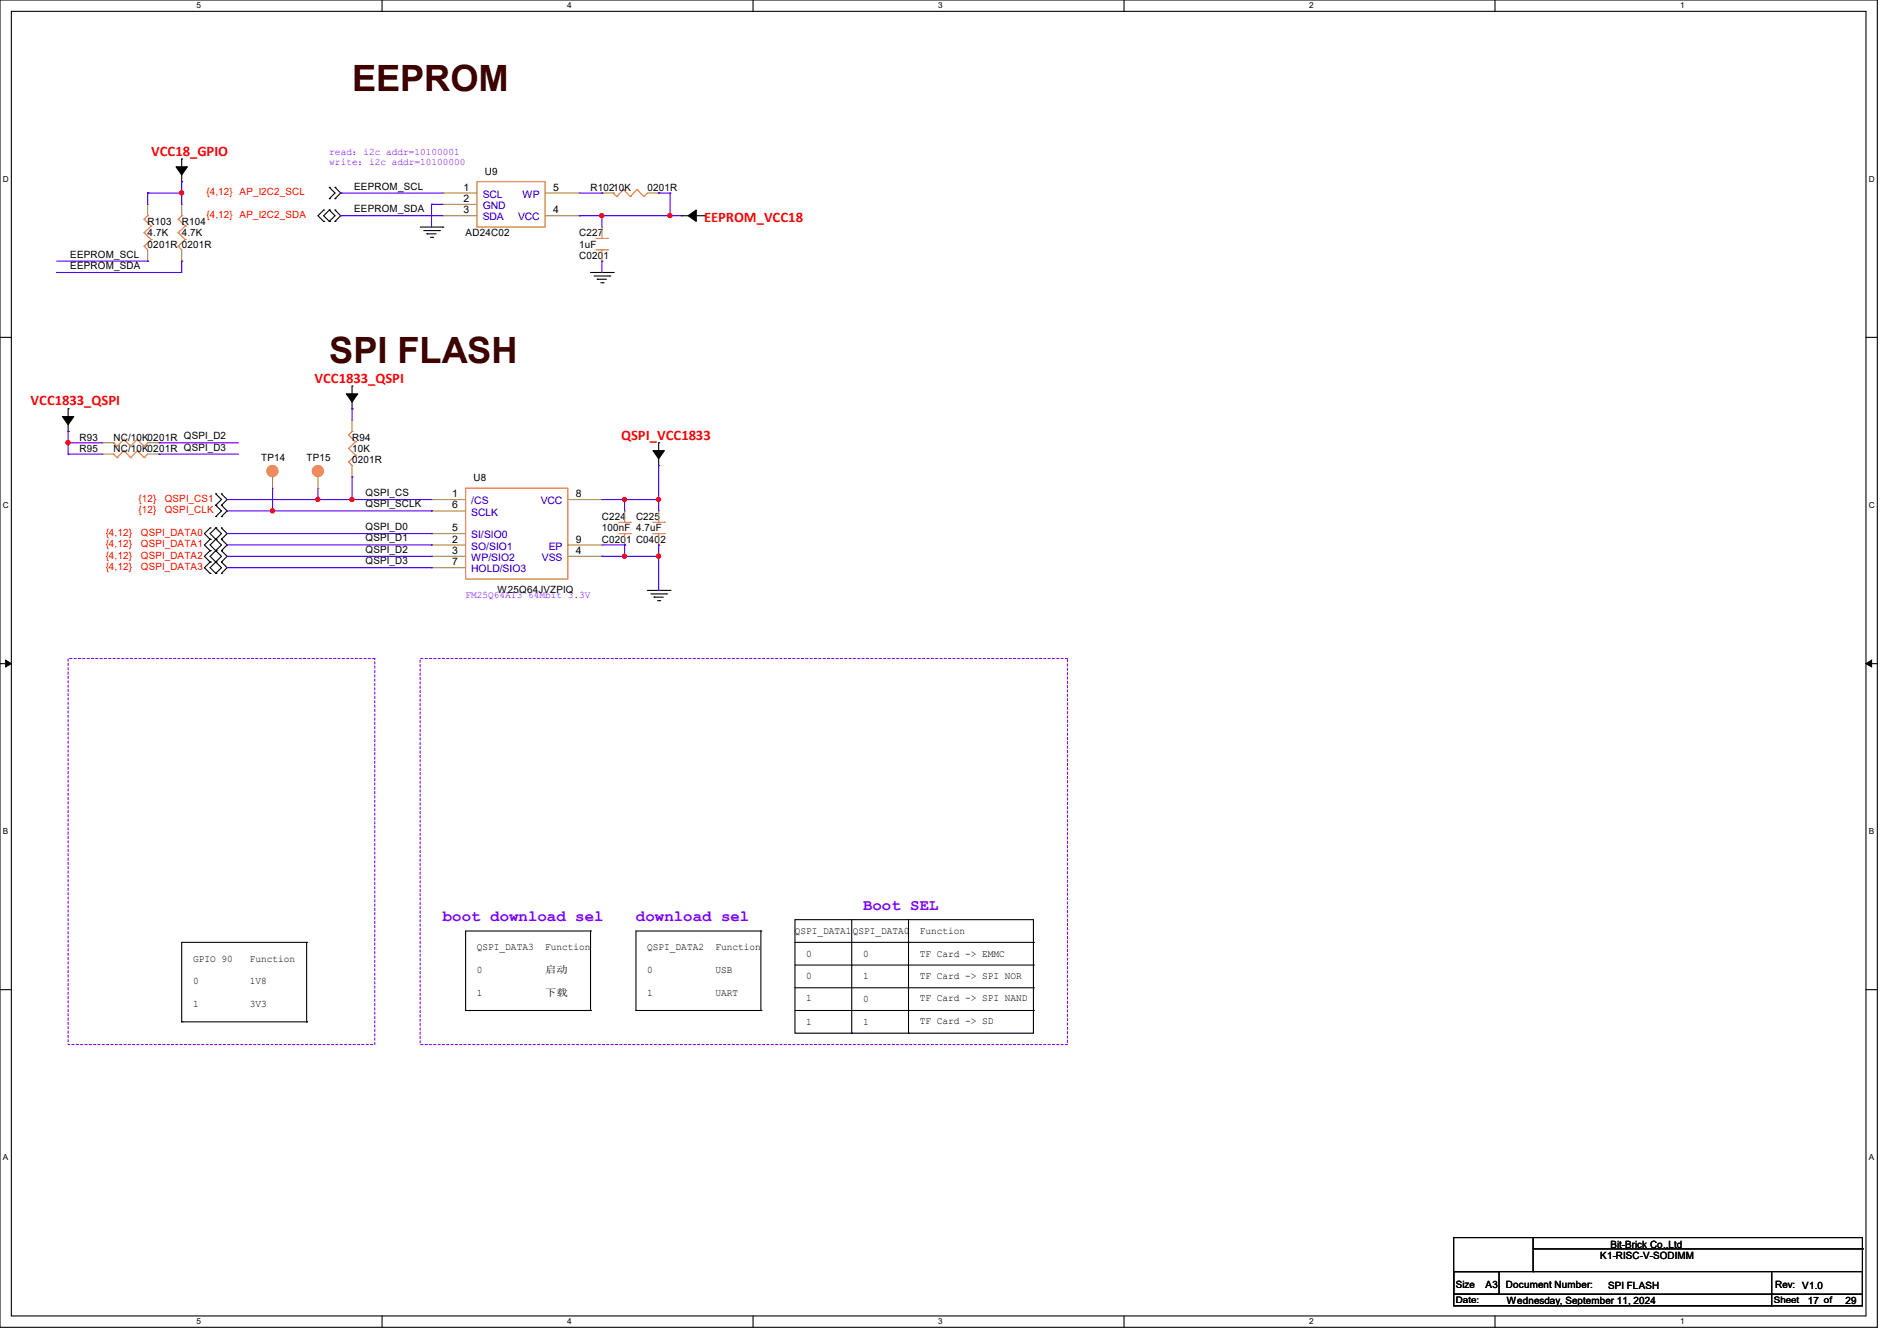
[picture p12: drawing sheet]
<svg xmlns="http://www.w3.org/2000/svg" width="297mm" height="210mm" viewBox="0 0 297 210" stroke-linecap="round" stroke-linejoin="round" font-family="sans-serif">
<path d="M0 0h293.9v207.9h-293.9zM1.8 1.8h290.3v204.3h-290.3z" fill="none" stroke="#000" stroke-width=".17"/>
<g fill="#fff">
<path d="M30.8 .2h.7v1.4h-.7z"/>
<path d="M30.8 206.2h.7v1.4h-.7z"/>
</g>
<path d="M59.8 0v1.8M59.8 206.1v1.8" fill="none" stroke="#000" stroke-width=".17"/>
<g fill="#fff">
<path d="M88.8 .2h.7v1.4h-.7z"/>
<path d="M88.8 206.2h.7v1.4h-.7z"/>
</g>
<path d="M117.9 0v1.8M117.9 206.1v1.8" fill="none" stroke="#000" stroke-width=".17"/>
<g fill="#fff">
<path d="M146.9 .2h.7v1.4h-.7z"/>
<path d="M146.9 206.2h.7v1.4h-.7z"/>
</g>
<path d="M176 0v1.8M176 206.1v1.8" fill="none" stroke="#000" stroke-width=".17"/>
<g fill="#fff">
<path d="M205 .2h.7v1.4h-.7z"/>
<path d="M205 206.2h.7v1.4h-.7z"/>
</g>
<path d="M234.1 0v1.8M234.1 206.1v1.8" fill="none" stroke="#000" stroke-width=".17"/>
<g fill="#fff">
<path d="M263.1 .2h.6v1.4h-.6z"/>
<path d="M263.1 206.2h.6v1.4h-.6z"/>
<path d="M.5 27.3h.9v1.4h-.9z"/>
<path d="M292.6 27.3h.9v1.4h-.9z"/>
<path d="M.5 78.4h.9v1.4h-.9z"/>
<path d="M292.6 78.4h.9v1.4h-.9z"/>
</g>
<path d="M0 52.8h1.8M292.1 52.8h1.8" fill="none" stroke="#000" stroke-width=".17"/>
<g fill="#fff">
<path d="M.5 129.5h.8v1.4h-.8z"/>
<path d="M292.6 129.5h.8v1.4h-.8z"/>
</g>
<path d="M0 103.9h1.8M292.1 103.9h1.8" fill="none" stroke="#000" stroke-width=".17"/>
<path d="M.9 103.4l.9 .5-.9 .5zM292.1 103.9l.9-.5v1z" fill="#000" stroke="#000" stroke-width=".16"/>
<g fill="#fff">
<path d="M.5 180.5h.8v1.4h-.8z"/>
<path d="M292.6 180.5h.8v1.4h-.8z"/>
</g>
<g fill="none" stroke="#000" stroke-width=".17">
<path d="M28.4 28.4h.1M28.4 24.9h.1M28.4 24.9v1.9M28.4 27.2v1.2M50.7 34.7h.1M50.7 32.9h.1M50.7 32.9l-.9 .9 .9 .9M51.6 29.3h.1M51.6 31.1h.1M51.6 34.7h.1M51.6 32.9h.1M51.6 29.3l.9 .9-.9 .9"/>
<path d="M51.6 32.9l-.9 .9 .9 .9M51.6 32.9l.9 .9-.9 .9M52.5 31.1h.1M52.5 29.3h.1M52.5 34.7h.1M52.5 32.9h.1M52.5 29.3l.8 .9-.8 .9M52.5 32.9l.8 .9-.8 .9M65.8 35.6h3.5M66.3 36.1h2.5M66.8 36.6h.1M66.8 36.6h1.5"/>
<path d="M67.4 37.2h.3M67.7 37.2h.1M68.8 36.1h.1M69.3 35.6h.1M106.7 33.8h.1M106.7 33.8h1.2M108.3 33.8h1.9M110.2 33.8h.1M92.5 42.7h3.5M93 43.2h2.5M93.5 43.7h.1M93.5 43.7h1.5"/>
<path d="M94.1 44.3h.3M94.4 44.3h.1M95.5 43.2h.1M96 42.7h.1M10.7 67.6h.1M10.7 64h.1M10.7 64v2M10.7 66.3v1.3M33.8 77.3h.1M33.8 79.1h.1M33.8 77.3l.9 .9-.9 .9M33.8 79.1l.9 .9-.9 .9"/>
<path d="M34.7 79.1h.1M34.7 77.3h.1M34.7 77.3l.9 .9-.9 .9M34.7 79.1l.9 .9-.9 .9M55.1 64h.1M55.1 60.5h.1M55.1 60.5v1.9M55.1 62.8v1.2M103.1 72.9h.1M103.1 69.3h.1M103.1 69.3v2M103.1 71.7v1.2"/>
<path d="M32.9 82.7h.1M32.9 84.5h.1M32.9 86.2h.1M32.9 88h.1M32.9 89.8h.1M32.9 82.7l-.9 .9 .9 .9M32.9 86.2l-.9 .9 .9 .9M32.9 84.5l-.9 .8 .9 .9M32.9 88l-.9 .9 .9 .9M33.8 80.9h.1M33.8 82.7h.1M33.8 84.5h.1"/>
<path d="M33.8 86.2h.1M33.8 88h.1M33.8 89.8h.1M33.8 82.7l-.9 .9 1.8 1.7-1.8 1.8 1.8 1.8-.9 .9M33.8 82.7l.9 .9-1.8 1.7 1.8 1.8-1.8 1.8 .9 .9M34.7 80.9h.1M34.7 82.7h.1M34.7 84.5h.1M34.7 86.2h.1M34.7 88h.1M34.7 89.8h.1M34.7 82.7l.9 .9-.9 .9"/>
<path d="M34.7 88l.9 .9-.9 .9M34.7 84.5l.9 .8-.9 .9M34.7 86.2l.9 .9-.9 .9M101.3 92.5h3.6M101.9 93h2.5M102.4 93.5h.1M102.4 93.5h1.4M103 94.1h.3M103.3 94.1h.1M104.4 93h.1M104.9 92.5h.1M0 155h1.8"/>
<path d="M48 147.6h.1M48 147.6h-19.6v12.4M48 147.6v12.4M72.9 158.2h.1M72.9 158.2h19.6M92.5 145.8h.1M92.5 158.2h.1M92.5 145.8h-19.6v12.4M92.5 145.8v12.4M99.6 158.2h.1M99.6 158.2h19.5M119.1 145.8h.1"/>
<path d="M119.1 158.2h.1M119.1 145.8h-19.5v12.4M119.1 145.8v12.4M124.5 144h37.3v17.8h-37.3zM124.5 147.6h37.3M124.5 151.1h37.3M124.5 154.7h37.3M124.5 158.2h37.3M133.3 144v17.8M142.2 144v17.8M161.8 147.6h.1M161.8 151.1h.1"/>
<path d="M161.8 154.7h.1M161.8 158.2h.1M292.1 155h1.8M28.4 160h.1M28.4 160h19.6M48 160h.1M133.3 161.8h.1M142.2 161.8h.1M227.6 199.1h7.1v3.6h-7.1zM227.6 199.1h49.8v3.6h-49.8zM227.6 193.8h64v10.7h-64zM240 199.1h.1"/>
<path d="M240 195.6h51.6M240 193.8v5.3M277.4 199.1h14.2v3.6h-14.2zM291.6 195.6h.1M227.6 202.7h49.8v1.8h-49.8zM277.4 202.7h14.2v1.8h-14.2z"/>
</g>
<path d="M10.7 103.1h48v60.5h-48zM65.8 103.1h101.3v60.5h-101.3z" fill="none" stroke="#8000ff" stroke-width=".17" stroke-dasharray=".3 .3"/>
<g fill="#000" stroke="#000" stroke-width=".17">
<path d="M27.6 26.1h1.7l-.9 1.3z" fill-rule="evenodd"/>
<path d="M107.7 33.8l1.3-.9v1.8z" fill-rule="evenodd"/>
<path d="M9.8 65.2h1.8l-.9 1.3z" fill-rule="evenodd"/>
<path d="M54.2 61.7h1.8l-.9 1.2z" fill-rule="evenodd"/>
<path d="M102.2 70.6h1.8l-.9 1.2z" fill-rule="evenodd"/>
</g>
<g fill="none" stroke="#cc8006" stroke-width=".17">
<path d="M22.6 38.6h.1M22.6 36.4h.1M22.6 34.3h.1M22.6 38.6l.5 .5M22.6 36.4l1.1 1.1M22.6 34.3l1.1 1.1M23.1 33.8h.1M23.1 33.8l-.5 .5M23.7 37.5h.1M23.7 35.4h.1M23.7 37.5l-1.1 1.1M23.7 35.4l-1.1 1"/>
<path d="M27.9 38.6h.1M27.9 36.4h.1M27.9 34.3h.1M27.9 38.6l.5 .5M27.9 36.4l1.1 1.1M27.9 34.3l1.1 1.1M28.4 33.8h.1M28.4 33.8l-.5 .5M29 37.5h.1M29 35.4h.1M29 37.5l-1.1 1.1M29 35.4l-1.1 1"/>
<path d="M74.7 28.4h10.6v7.2h-10.6zM93.3 37.3h1.8M93.3 39.1h1.8M95.1 37.3h.1M95.1 39.1h.1M96 30.2h.1M96 30.2l.6 .6M96.6 30.8h.1M97.6 29.7h.1M97.6 29.7l1.1 1.1M97.6 29.7l-1 1.1M98.7 30.8h.1"/>
<path d="M99.7 29.7h.1M99.7 29.7l1.1 1.1M99.7 29.7l-1 1.1M100.8 30.8h.1M101.3 30.2l-.5 .6M17.8 71.1h.1M17.8 69.3h.1M17.8 71.1l.5 .6M17.8 69.3l.5 .6M18.3 71.7h.1M18.3 69.9h.1M19.4 70.6h.1"/>
<path d="M19.4 68.8h.1M19.4 70.6l1 1.1M19.4 70.6l-1.1 1.1M19.4 68.8l1 1.1M19.4 68.8l-1.1 1.1M20.4 71.7h.1M20.4 69.9h.1M21.5 70.6h.1M21.5 68.8h.1M21.5 70.6l1.1 1.1M21.5 70.6l-1.1 1.1M21.5 68.8l1.1 1.1"/>
<path d="M21.5 68.8l-1.1 1.1M22.6 71.7h.1M22.6 69.9h.1M23.1 71.1l-.5 .6M23.1 69.3l-.5 .6M54.6 72.3h.1M54.6 70.2h.1M54.6 68.1h.1M54.6 72.3l.5 .6M54.6 70.2l1.1 1.1M54.6 68.1l1.1 1.1M55.1 67.6h.1"/>
<path d="M55.1 67.6l-.5 .5M55.7 71.3h.1M55.7 69.2h.1M55.7 71.3l-1.1 1M55.7 69.2l-1.1 1M72.9 76.5h16v14.2h-16zM96.9 81.8h1.8M96.9 83.6h1.8M98.7 81.8h.1M98.7 83.6h.1M102.2 81.8h1.8M102.2 83.6h1.8"/>
<path d="M104 81.8h.1M104 83.6h.1"/>
</g>
<g fill="none" stroke="#a84" stroke-width=".17">
<path d="M23.1 32h.1M23.1 32v1.8M23.1 39.1v1.8M28.4 32h.1M28.4 32v1.8M28.4 39.1v1.8M69.3 32h.1M69.3 33.8h.1M69.3 30.2h.1M69.3 32h5.4M69.3 33.8h5.4M69.3 30.2h5.4"/>
<path d="M85.3 33.8h5.4M85.3 30.2h5.4M90.7 30.2h.1M90.7 33.8h.1M94.2 35.6h.1M94.2 30.2h.1M94.2 35.6v1.7M94.2 39.1v1.8M94.2 30.2h1.8M101.3 30.2h1.8M103.1 30.2h.1M23.1 40.9h.1"/>
<path d="M28.4 40.9h.1M94.2 40.9h.1M16 71.1h.1M16 69.3h.1M16 71.1h1.8M16 69.3h1.8M23.1 71.1h1.8M23.1 69.3h1.8M24.9 71.1h.1M24.9 69.3h.1M42.7 76.5h.1M42.7 74.7v1.8"/>
<path d="M49.8 76.5h.1M49.8 74.7v1.8M55.1 74.7h.1M55.1 65.8h.1M55.1 65.8v1.8M55.1 72.9v1.8M67.6 78.2h.1M67.6 78.2h5.3M88.9 78.2h5.3M94.2 78.2h.1M67.6 80h.1M67.6 83.6h.1"/>
<path d="M67.6 85.3h.1M67.6 87.1h.1M67.6 88.9h.1M67.6 80h5.3M67.6 83.6h5.3M67.6 85.3h5.3M67.6 87.1h5.3M67.6 88.9h5.3M88.9 85.3h5.3M88.9 87.1h5.3M94.2 87.1h.1M94.2 85.3h.1"/>
<path d="M97.8 80h.1M97.8 85.3h.1M97.8 80v1.8M97.8 83.6v1.7M103.1 80h.1M103.1 85.3h.1M103.1 80v1.8M103.1 83.6v1.7"/>
</g>
<g fill="#cc8006" stroke="#cc8006" stroke-width=".17">
<circle cx="42.7" cy="73.8" r=".87"/>
<circle cx="49.8" cy="73.8" r=".87"/>
</g>
<g fill="none" stroke="#4200ff" stroke-width=".17">
<path d="M23.1 30.2h.1M23.1 30.2h5.3M23.1 30.2v1.8M28.4 28.4h.1M28.4 30.2h.1M28.4 28.4v3.6M53.3 30.2h.1M53.3 33.8h.1M53.3 30.2h16M53.3 33.8h16M67.6 32h.1M67.6 32h1.7"/>
<path d="M67.6 32v3.6M90.7 33.8h.1M90.7 30.2h3.5M90.7 33.8h16M94.2 30.2h.1M94.2 33.8h.1M94.2 33.8v1.8M103.1 30.2h.1M103.1 30.2h1.8M104.9 30.2h.1M104.9 33.8h.1M104.9 30.2v3.6"/>
<path d="M8.9 42.7h.1M8.9 40.9h14.2M23.1 40.9h.1M28.4 40.9h.1M28.4 40.9v1.8h-19.5M94.2 40.9h.1M94.2 40.9v1.8M10.7 67.6h.1M10.7 71.1h.1M10.7 69.3h.1M10.7 69.3h5.3M10.7 71.1h5.3"/>
<path d="M10.7 67.6v3.5M24.9 69.3h.1M24.9 71.1h.1M24.9 69.3h12.4M24.9 71.1h12.4M35.6 78.2h32M42.7 76.5v3.5M49.8 78.2h.1M49.8 76.5v1.7M55.1 64h.1M55.1 74.7h.1M55.1 78.2h.1"/>
<path d="M55.1 64v1.8M55.1 74.7v3.5M94.2 78.2h.1M94.2 78.2h8.9M97.8 78.2h.1M97.8 78.2v1.8M103.1 72.9h.1M103.1 78.2h.1M103.1 72.9v7.1M35.6 80h32M35.6 83.6h32M35.6 85.3h32"/>
<path d="M35.6 87.1h32M35.6 88.9h32M42.7 80h.1M67.6 83.6h.1M67.6 85.3h.1M67.6 87.1h.1M67.6 88.9h.1M67.6 80h.1M94.2 87.1h.1M94.2 85.3h3.6M94.2 87.1h8.9M97.8 85.3h.1"/>
<path d="M97.8 87.1h.1M97.8 85.3v1.8M103.1 85.3h.1M103.1 92.5h.1M103.1 85.3v7.2"/>
</g>
<g fill="#f00" stroke="#f00" stroke-width=".17">
<circle cx="49.8" cy="78.2" r=".32"/>
<circle cx="55.1" cy="78.2" r=".32"/>
<circle cx="97.8" cy="78.2" r=".32"/>
<circle cx="103.1" cy="78.2" r=".32"/>
<circle cx="42.7" cy="80" r=".32"/>
<circle cx="97.8" cy="87.1" r=".32"/>
<circle cx="103.1" cy="87.1" r=".32"/>
<circle cx="10.6" cy="69.3" r=".32"/>
<circle cx="28.4" cy="30.2" r=".32"/>
<circle cx="104.9" cy="33.8" r=".32"/>
<circle cx="94.2" cy="33.8" r=".32"/>
</g>
<g font-size="5.7" fill="#400000">
<text x="55.1" y="14.2">EEPROM</text>
<text x="51.6" y="56.9">SPI FLASH</text>
</g>
<g font-size="2.5" fill="#8000ff">
<text x="135.1" y="142.5">Boot SEL</text>
<text x="69.3" y="144.2">boot download sel</text>
<text x="99.6" y="144.2">download sel</text>
</g>
<g font-size="2.3" fill="#f00">
<text x="23.7" y="24.4">VCC18_GPIO</text>
<text x="110.2" y="34.7">EEPROM_VCC18</text>
<text x="49.2" y="59.9">VCC1833_QSPI</text>
<text x="4.8" y="63.5">VCC1833_QSPI</text>
<text x="97.2" y="68.8">QSPI_VCC1833</text>
</g>
<g font-size="1.6" fill="#8000ff">
<text x="51.6" y="24.3">read：i2c addr=10100001</text>
<text x="51.6" y="25.9">write：i2c addr=10100000</text>
<text x="72.9" y="93.7">FM25Q64AI3 64Mbit 3.3V</text>
</g>
<g font-size="1.6">
<text x="55.5" y="29.7">EEPROM_SCL</text>
<text x="72.6" y="29.8">1</text>
<text x="75.9" y="27.4">U9</text>
<text x="86.6" y="29.8">5</text>
<text x="92.5" y="29.9">R10210K</text>
<text x="101.4" y="29.9">0201R</text>
<text x="23.1" y="35.2">R103</text>
<text x="28.4" y="35.2">R104</text>
<text x="55.5" y="33.2">EEPROM_SDA</text>
<text x="72.6" y="31.6">2</text>
<text x="72.6" y="33.4">3</text>
<text x="86.6" y="33.4">4</text>
<text x="11" y="40.3">EEPROM_SCL</text>
<text x="23.1" y="37">4.7K</text>
<text x="23.1" y="38.8">0201R 0201R</text>
<text x="28.4" y="37">4.7K</text>
<text x="72.9" y="37">AD24C02</text>
<text x="90.7" y="37">C227</text>
<text x="90.7" y="38.8">1uF</text>
<text x="90.7" y="40.6">C0201</text>
<text x="11" y="42.1">EEPROM_SDA</text>
<text x="12.4" y="70.8">R95</text>
<text x="12.4" y="69">R93</text>
<text x="17.8" y="70.8">NC/10K0201R QSPI_D3</text>
<text x="17.8" y="69">NC/10K0201R QSPI_D2</text>
<text x="55.1" y="69">R94</text>
<text x="55.1" y="70.8">10K</text>
<text x="40.9" y="72.2">TP14</text>
<text x="48" y="72.2">TP15</text>
<text x="55.1" y="72.6">0201R</text>
<text x="57.2" y="77.7">QSPI_CS</text>
<text x="70.8" y="77.9">1</text>
<text x="74.1" y="75.4">U8</text>
<text x="90.1" y="77.9">8</text>
<text x="57.2" y="83">QSPI_D0</text>
<text x="57.2" y="79.5">QSPI_SCLK</text>
<text x="70.8" y="79.6">6</text>
<text x="70.8" y="83.2">5</text>
<text x="94.2" y="81.4">C224</text>
<text x="94.2" y="83.2">100nF 4.7uF</text>
<text x="99.6" y="81.4">C225</text>
<text x="57.2" y="84.8">QSPI_D1</text>
<text x="57.2" y="86.6">QSPI_D2</text>
<text x="57.2" y="88.3">QSPI_D3</text>
<text x="70.8" y="85">2</text>
<text x="70.8" y="86.7">3</text>
<text x="70.8" y="88.5">7</text>
<text x="90.1" y="86.7">4</text>
<text x="90.1" y="85">9</text>
<text x="94.2" y="85">C0201 C0402</text>
<text x="77.9" y="92.8">W25Q64JVZPIQ</text>
<text x="74.7" y="148.8">QSPI_DATA3</text>
<text x="85.3" y="148.8">Function</text>
<text x="101.3" y="148.8">QSPI_DATA2</text>
<text x="112" y="148.8">Function</text>
<text x="124.5" y="146.3">QSPI_DATA1</text>
<text x="126.2" y="149.9">0</text>
<text x="133.5" y="146.3">QSPI_DATA0</text>
<text x="135.1" y="149.9">0</text>
<text x="144" y="146.3">Function</text>
<text x="144" y="149.9">TF Card -&gt; EMMC</text>
<text x="30.2" y="150.6">GPIO 90</text>
<text x="30.2" y="154.1">0</text>
<text x="39.1" y="150.6">Function</text>
<text x="39.1" y="154.1">1V8</text>
<text x="74.7" y="155.9">1</text>
<text x="74.7" y="152.4">0</text>
<text x="85.3" y="152.4">启动</text>
<text x="85.3" y="155.9">下载</text>
<text x="101.3" y="155.9">1</text>
<text x="101.3" y="152.4">0</text>
<text x="112" y="152.4">USB</text>
<text x="112" y="155.9">UART</text>
<text x="126.2" y="153.2">0</text>
<text x="135.1" y="153.2">1</text>
<text x="144" y="153.2">TF Card -&gt; SPI NOR</text>
<text x="30.2" y="157.7">1</text>
<text x="39.1" y="157.7">3V3</text>
<text x="126.2" y="156.8">1</text>
<text x="126.2" y="160.5">1</text>
<text x="135.1" y="157">0</text>
<text x="135.1" y="160.5">1</text>
<text x="144" y="156.8">TF Card -&gt; SPI NAND</text>
<text x="144" y="160.4">TF Card -&gt; SD</text>
<text x="250.5" y="197.2">K1-RISC-V-SODIMM</text>
<text x="252.2" y="195.4">Bit-Brick Co.,Ltd</text>
<text x="227.9" y="201.6">Size</text>
<text x="232.6" y="201.6">A3</text>
<text x="235.8" y="201.6">Document Number:</text>
<text x="251.8" y="201.8">SPI FLASH</text>
<text x="277.9" y="201.6">Rev:</text>
<text x="282.2" y="201.8">V1.0</text>
<text x="235.9" y="204.1">Wednesday, September 11, 2024</text>
<text x="283.1" y="204.1">17</text>
<text x="288.9" y="204.1">29</text>
</g>
<g font-size="1.6" fill="#f00">
<text x="32.3" y="30.6">{4,12} AP_I2C2_SCL</text>
<text x="32.3" y="34.2">{4,12} AP_I2C2_SDA</text>
<text x="16.6" y="83.9">{4,12}</text>
<text x="21.7" y="78.6">{12}</text>
<text x="21.7" y="80.4">{12}</text>
<text x="22.1" y="83.9">QSPI_DATA0</text>
<text x="25.8" y="78.6">QSPI_CS1</text>
<text x="25.8" y="80.4">QSPI_CLK</text>
<text x="16.6" y="85.7">{4,12}</text>
<text x="16.6" y="87.5">{4,12}</text>
<text x="16.6" y="89.3">{4,12}</text>
<text x="22.1" y="85.7">QSPI_DATA1</text>
<text x="22.1" y="87.5">QSPI_DATA2</text>
<text x="22.1" y="89.3">QSPI_DATA3</text>
</g>
<g font-size="1.6" fill="#00c">
<text x="75.6" y="32.7">GND</text>
<text x="75.6" y="34.5">SDA</text>
<text x="75.6" y="30.9">SCL</text>
<text x="81.1" y="34.5">VCC</text>
<text x="81.8" y="30.9">WP</text>
<text x="73.8" y="79">/CS</text>
<text x="73.8" y="80.7">SCLK</text>
<text x="84.7" y="79">VCC</text>
<text x="73.8" y="84.3">SI/SIO0</text>
<text x="73.8" y="86.1">SO/SIO1</text>
<text x="73.8" y="87.8">WP/SIO2</text>
<text x="73.8" y="89.6">HOLD/SIO3</text>
<text x="84.8" y="87.8">VSS</text>
<text x="85.9" y="86.1">EP</text>
</g>
<g font-size="1.4">
<text x="227.9" y="204">Date:</text>
<text x="277.7" y="204">Sheet</text>
<text x="285.6" y="204">of</text>
</g>
<g font-size="1.3">
<text x="30.8" y="1.3">5</text>
<text x="88.8" y="1.3">4</text>
<text x="146.9" y="1.3">3</text>
<text x="205" y="1.3">2</text>
<text x="263.1" y="1.3">1</text>
<text x=".5" y="28.4">D</text>
<text x="292.6" y="28.4">D</text>
<text x=".5" y="79.5">C</text>
<text x="292.6" y="79.5">C</text>
<text x=".5" y="130.6">B</text>
<text x="292.6" y="130.6">B</text>
<text x=".5" y="181.7">A</text>
<text x="292.6" y="181.7">A</text>
<text x="30.8" y="207.4">5</text>
<text x="88.8" y="207.4">4</text>
<text x="146.9" y="207.4">3</text>
<text x="205" y="207.4">2</text>
<text x="263.1" y="207.4">1</text>
</g>
</svg>
